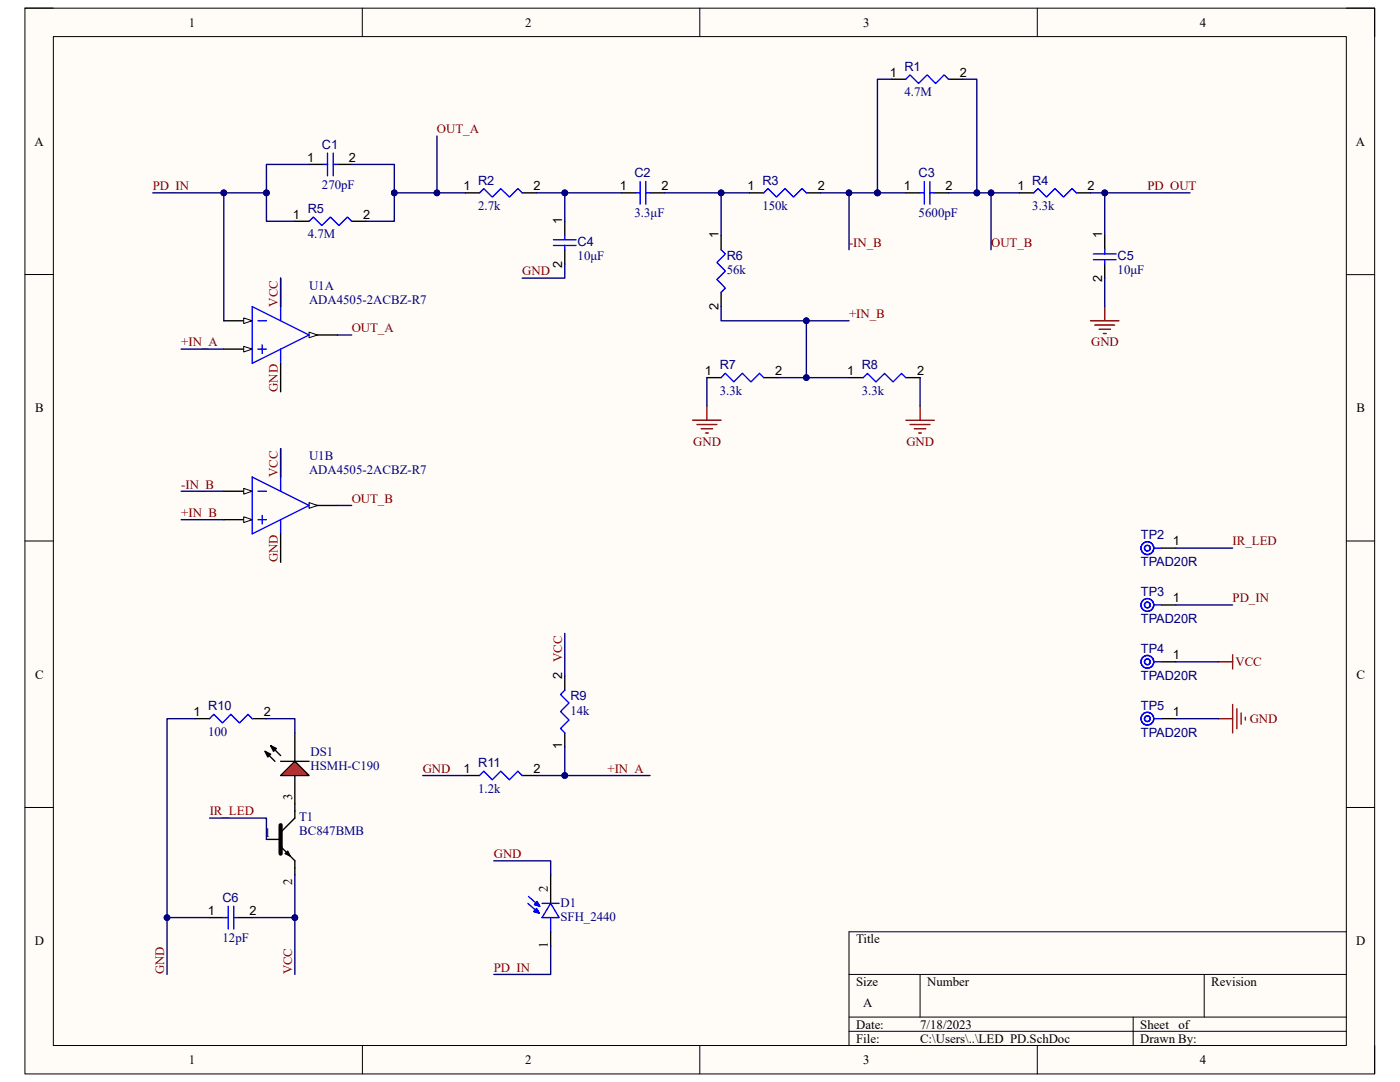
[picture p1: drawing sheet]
<svg xmlns="http://www.w3.org/2000/svg" width="279mm" height="216mm" viewBox="0 0 279 216" stroke-linecap="round" stroke-linejoin="round" font-family="sans-serif">
<path d="M5 1.6h269.3v212.7h-269.3z" fill="#fffcf8"/>
<path d="M5 1.6h269.3v212.7h-269.3z" fill="none" stroke="#000" stroke-width=".2"/>
<path d="M10.6 7.3h258.1v201.3h-258.1z" fill="#fffcf8"/>
<g fill="none" stroke="#000" stroke-width=".2">
<path d="M5 1.6h5.6M10.6 7.3h258.1v201.3h-258.1zM72.3 1.6v5.7M139.7 1.6v5.7M207 1.6v5.7M268.7 1.6h5.6v5.7M5 54.8h5.6M268.7 54.8h5.6M5 107.9h5.6M268.7 107.9h5.6M5 161.1h5.6M268.7 161.1h5.6"/>
<path d="M169.4 194.4h99.3M183.6 194.4v8.5M240.3 194.4v8.5M268.7 185.9h-99.3v22.7M72.3 208.6v5.7M139.7 208.6v5.7M169.4 202.9h99.3M169.4 205.8h99.3M207 208.6v5.7M226.1 202.9v5.7M274.3 208.6v5.7"/>
</g>
<path d="M61.7 66.8h5.7M92.9 154.7h2.8M104.2 154.7h2.8" fill="none" stroke="#000" stroke-width=".28"/>
<path d="M95.7 154.7l.9-.8 1.7 1.7 1.6-1.7 1.8 1.7 1.7-1.7 .8 .8" fill="none" stroke="#00f" stroke-width=".28"/>
<path d="M61.7 66.3l1.7 .5-1.7 .6z" fill="#f8fcff"/>
<path d="M61.7 66.3l1.7 .5-1.7 .6z" fill="none" stroke="#000" stroke-width=".2"/>
<path d="M44.7 64h5.6" fill="none" stroke="#000" stroke-width=".28"/>
<path d="M48.6 63.4l1.7 .6-1.7 .6z" fill="#f8fcff"/>
<path d="M48.6 63.4l1.7 .6-1.7 .6z" fill="none" stroke="#000" stroke-width=".2"/>
<path d="M44.7 69.7h5.6" fill="none" stroke="#000" stroke-width=".28"/>
<path d="M48.6 69.1l1.7 .6-1.7 .5z" fill="#f8fcff"/>
<path d="M48.6 69.1l1.7 .6-1.7 .5z" fill="none" stroke="#000" stroke-width=".2"/>
<path d="M50.3 61.2l11.4 5.6-11.4 5.7zM51.5 64h1.7M51.5 69.7h1.7M52.3 68.8v1.7M56 61.2v2.8M56 69.7v2.8M112.7 137.7l-.8 .9 1.7 1.7-1.7 1.7 1.7 1.7-1.7 1.7 .8 .8M41.8 143.4l.9-.9 1.7 1.8 1.7-1.8 1.7 1.8 1.7-1.8 .8 .9M44.7 183.1h.8M45.5 180.8v4.6M46.7 180.8v4.6M46.7 183.1h.8" fill="none" stroke="#00f" stroke-width=".28"/>
<path d="M56 55.5v5.7M56 72.5v5.7M112.7 134.9v2.8M39 143.4h2.8M50.3 143.4h2.9M58.8 146.2v5.7M58.8 154.7v5.7M112.7 146.2v2.9M41.8 183.1h2.9M47.5 183.1h2.8" fill="none" stroke="#000" stroke-width=".28"/>
<path d="M56 154.7l2.8-2.8 2.9 2.8z" fill="#f00"/>
<g fill="none" stroke="#000" stroke-width=".28">
<path d="M61.7 32.8h2.8M67.4 32.8h2.8M58.8 44.2h2.9M70.2 44.2h2.8M61.7 100.9h5.7M231.8 120.7h2.9M52.9 149.9l2 2M52.9 149.9l1.1 .6-.6 .5zM54 148.8l2 2M54 148.8l1.2 .6-.6 .5zM56 154.7l2.8-2.8 2.9 2.8zM56 151.9h5.7"/>
<path d="M53.2 167.5h2.8M56 168.9l2.8 2.8M58.8 160.4v2.8l-2.8 2.9M58.8 171.8v2.8M109.9 174.6v5.7M109.9 185.9v2.9"/>
</g>
<path d="M52.9 149.9l1.1 .6-.6 .5zM54 148.8l1.2 .6-.6 .5zM56.9 170.3l.5-.5 .6 1.1z" fill="#000"/>
<g fill="none" stroke="#00f" stroke-width=".28">
<path d="M64.5 32.8h.9M65.4 30.5v4.6M66.5 32.8h.9M66.5 30.5v4.6M61.7 44.2l.8-.9 1.7 1.7 1.7-1.7 1.7 1.7 1.7-1.7 .9 .9M230.4 120.7h1.4M105.5 178.9l2.2 2M105.3 180.3l2.3 1.9M107 181.5l.2 .2M107.1 180.1l.2 .2M107.4 181.8v.1h-.9l1.1 .3-.5-.9-.6 .6M107.5 180.4v.1h-.8l1 .4-.5-1-.5 .6"/>
<path d="M108.2 180.3h3.4M109.9 183.1v2.8M109.9 180.3l1.7 2.8h-3.4z"/>
<circle cx="229" cy="120.7" r=".57"/>
<circle cx="229" cy="120.7" r="1.27"/>
</g>
<path d="M56.9 170.3l.5-.5 .6 1.1z" fill="none" stroke="#000" stroke-width=".2"/>
<path d="M56 164.7v5.6" fill="none" stroke="#000" stroke-width=".85"/>
<path d="M61.7 100.3l1.7 .6-1.7 .5z" fill="#f8fcff"/>
<path d="M61.7 100.3l1.7 .6-1.7 .5z" fill="none" stroke="#000" stroke-width=".2"/>
<path d="M44.7 98h5.6" fill="none" stroke="#000" stroke-width=".28"/>
<path d="M48.6 97.5l1.7 .5-1.7 .6z" fill="#f8fcff"/>
<path d="M48.6 97.5l1.7 .5-1.7 .6z" fill="none" stroke="#000" stroke-width=".2"/>
<path d="M44.7 103.7h5.6" fill="none" stroke="#000" stroke-width=".28"/>
<path d="M48.6 103.1l1.7 .6-1.7 .6z" fill="#f8fcff"/>
<path d="M48.6 103.1l1.7 .6-1.7 .6z" fill="none" stroke="#000" stroke-width=".2"/>
<g fill="none" stroke="#00f" stroke-width=".28">
<path d="M180.8 15.8l.8-.9 1.7 1.8 1.7-1.8 1.7 1.8 1.7-1.8 .9 .9M95.7 38.5l.9-.9 1.7 1.7 1.6-1.7 1.8 1.7 1.7-1.7 .8 .9M126.9 38.5h.8M127.7 36.2v4.5M128.9 36.2v4.5M128.9 38.5h.8M152.4 38.5l.9-.9 1.7 1.7 1.7-1.7 1.7 1.7 1.7-1.7 .8 .9M183.6 38.5h.9M184.5 36.2v4.5M185.6 38.5h.9M185.6 36.2v4.5M206.3 38.5l.9-.9 1.7 1.7 1.6-1.7 1.8 1.7 1.7-1.7 .8 .9"/>
<path d="M110.4 49h4.6M110.4 47.8h4.6M112.7 47v.8M112.7 49v.8M143.9 49.8l.9 .9-1.7 1.7 1.7 1.7-1.7 1.7 1.7 1.7-.9 .8M218.2 50.7h4.5M218.2 51.8h4.5M220.5 49.8v.9M220.5 51.8v.9M143.9 75.4l.9-.9 1.7 1.7 1.7-1.7 1.7 1.7 1.7-1.7 .8 .9M172.3 75.4l.8-.9 1.7 1.7 1.7-1.7 1.7 1.7 1.7-1.7 .9 .9M50.3 95.2l11.4 5.7-11.4 5.6z"/>
<path d="M51.5 98h1.7M56 95.2v2.8M51.5 103.7h1.7M52.3 102.8v1.7M56 103.7v2.8M230.4 109.4h1.4M230.4 132.1h1.4M230.4 143.4h1.4"/>
<circle cx="229" cy="109.4" r="1.28"/>
<circle cx="229" cy="109.4" r=".57"/>
<circle cx="229" cy="132.1" r=".57"/>
<circle cx="229" cy="132.1" r="1.27"/>
<circle cx="229" cy="143.4" r=".57"/>
<circle cx="229" cy="143.4" r="1.27"/>
</g>
<g fill="none" stroke="#000" stroke-width=".28">
<path d="M177.9 15.8h2.9M189.3 15.8h2.8M92.9 38.5h2.8M104.2 38.5h2.8M124.1 38.5h2.8M129.7 38.5h2.9M149.6 38.5h2.8M160.9 38.5h2.9M180.8 38.5h2.8M186.5 38.5h2.8M203.5 38.5h2.8M214.8 38.5h2.8"/>
<path d="M112.7 44.2v2.8M112.7 49.8v2.9M143.9 47v2.8M143.9 58.3v2.9M220.5 47v2.8M220.5 52.7v2.8M141.1 75.4h2.8M152.4 75.4h2.9M169.4 75.4h2.9M180.8 75.4h2.8M56 89.5v5.7M56 106.5v5.7"/>
<path d="M231.8 109.4h2.9M231.8 132.1h2.9M231.8 143.4h2.9"/>
</g>
<g fill="none" stroke="#800000" stroke-width=".28">
<path d="M217.6 64h5.7M218.5 64.9h4M219.4 65.7h2.2M220.2 66.5h.6M220.5 61.2v2.8M138.2 83.8h5.7M139.1 84.7h4M139.9 85.6h2.3M140.8 86.4h.6M141.1 81v2.8M180.8 83.9h5.7M181.6 84.7h4"/>
<path d="M182.5 85.6h2.2M183.3 86.4h.6M183.6 81v2.9M243.2 132.1h2.8M246 130.6v2.9M243.2 143.4h2.8M246 140.6v5.6M246.8 141.4v4M247.7 142.3v2.2M248.5 143.1v.6"/>
</g>
<path d="M112.7 149.1v5.6h-5.7" fill="none" stroke="#000080" stroke-width=".28"/>
<circle cx="112.7" cy="154.7" r=".57" fill="#000080"/>
<circle cx="112.7" cy="154.7" r=".57" fill="none" stroke="#000080" stroke-width=".2"/>
<path d="M61.7 32.8h-8.5v11.4h5.6M53.2 143.4h5.6v2.8" fill="none" stroke="#000080" stroke-width=".28"/>
<circle cx="53.2" cy="38.5" r=".57" fill="#000080"/>
<circle cx="53.2" cy="38.5" r=".57" fill="none" stroke="#000080" stroke-width=".2"/>
<path d="M36.2 69.7h8.5M36.2 98h8.5M36.2 103.7h8.5M234.7 109.4h11.3M234.7 120.7h11.3M39 143.4h-5.7v39.7M98.6 171.8h11.3v2.8M109.9 188.8v5.6h-11.3" fill="none" stroke="#000080" stroke-width=".28"/>
<circle cx="33.3" cy="183.1" r=".56" fill="#000080"/>
<circle cx="33.3" cy="183.1" r=".56" fill="none" stroke="#000080" stroke-width=".2"/>
<path d="M112.7 126.4v8.5M84.4 154.7h8.5M112.7 154.7h17" fill="none" stroke="#000080" stroke-width=".28"/>
<circle cx="112.7" cy="154.7" r=".57" fill="#000080"/>
<circle cx="112.7" cy="154.7" r=".57" fill="none" stroke="#000080" stroke-width=".2"/>
<path d="M44.7 38.5v25.5" fill="none" stroke="#000080" stroke-width=".28"/>
<circle cx="44.7" cy="38.5" r=".57" fill="#000080"/>
<circle cx="44.7" cy="38.5" r=".57" fill="none" stroke="#000080" stroke-width=".2"/>
<path d="M107 38.5h17.1" fill="none" stroke="#000080" stroke-width=".28"/>
<circle cx="112.7" cy="38.5" r=".57" fill="#000080"/>
<circle cx="112.7" cy="38.5" r=".57" fill="none" stroke="#000080" stroke-width=".2"/>
<path d="M112.7 38.5v5.7" fill="none" stroke="#000080" stroke-width=".28"/>
<circle cx="112.7" cy="38.5" r=".57" fill="#000080"/>
<circle cx="112.7" cy="38.5" r=".57" fill="none" stroke="#000080" stroke-width=".2"/>
<path d="M132.6 38.5h17" fill="none" stroke="#000080" stroke-width=".28"/>
<circle cx="143.9" cy="38.5" r=".57" fill="#000080"/>
<circle cx="143.9" cy="38.5" r=".57" fill="none" stroke="#000080" stroke-width=".2"/>
<path d="M143.9 38.5v8.5" fill="none" stroke="#000080" stroke-width=".28"/>
<circle cx="143.9" cy="38.5" r=".57" fill="#000080"/>
<circle cx="143.9" cy="38.5" r=".57" fill="none" stroke="#000080" stroke-width=".2"/>
<path d="M143.9 61.2v2.8h17v11.4h-5.6" fill="none" stroke="#000080" stroke-width=".28"/>
<circle cx="160.9" cy="64" r=".56" fill="#000080"/>
<circle cx="160.9" cy="64" r=".56" fill="none" stroke="#000080" stroke-width=".2"/>
<circle cx="160.9" cy="75.3" r=".56" fill="#000080"/>
<circle cx="160.9" cy="75.3" r=".56" fill="none" stroke="#000080" stroke-width=".2"/>
<path d="M160.9 75.4h8.5" fill="none" stroke="#000080" stroke-width=".28"/>
<circle cx="160.9" cy="75.3" r=".56" fill="#000080"/>
<circle cx="160.9" cy="75.3" r=".56" fill="none" stroke="#000080" stroke-width=".2"/>
<path d="M217.6 38.5h2.9v8.5" fill="none" stroke="#000080" stroke-width=".28"/>
<circle cx="220.5" cy="38.5" r=".57" fill="#000080"/>
<circle cx="220.5" cy="38.5" r=".57" fill="none" stroke="#000080" stroke-width=".2"/>
<path d="M177.9 15.8h-2.8v22.7" fill="none" stroke="#000080" stroke-width=".28"/>
<circle cx="175.1" cy="38.5" r=".57" fill="#000080"/>
<circle cx="175.1" cy="38.5" r=".57" fill="none" stroke="#000080" stroke-width=".2"/>
<path d="M192.1 15.8h2.8v22.7" fill="none" stroke="#000080" stroke-width=".28"/>
<circle cx="195" cy="38.5" r=".57" fill="#000080"/>
<circle cx="195" cy="38.5" r=".57" fill="none" stroke="#000080" stroke-width=".2"/>
<path d="M160.9 64h8.5" fill="none" stroke="#000080" stroke-width=".28"/>
<circle cx="160.9" cy="64" r=".56" fill="#000080"/>
<circle cx="160.9" cy="64" r=".56" fill="none" stroke="#000080" stroke-width=".2"/>
<path d="M220.5 38.5h17" fill="none" stroke="#000080" stroke-width=".28"/>
<circle cx="220.5" cy="38.5" r=".57" fill="#000080"/>
<circle cx="220.5" cy="38.5" r=".57" fill="none" stroke="#000080" stroke-width=".2"/>
<path d="M175.1 38.5h5.7M112.7 52.7v2.8h-8.5" fill="none" stroke="#000080" stroke-width=".28"/>
<circle cx="175.1" cy="38.5" r=".57" fill="#000080"/>
<circle cx="175.1" cy="38.5" r=".57" fill="none" stroke="#000080" stroke-width=".2"/>
<path d="M189.3 38.5h5.6" fill="none" stroke="#000080" stroke-width=".28"/>
<circle cx="195" cy="38.5" r=".57" fill="#000080"/>
<circle cx="195" cy="38.5" r=".57" fill="none" stroke="#000080" stroke-width=".2"/>
<path d="M169.4 38.5v11.3" fill="none" stroke="#000080" stroke-width=".28"/>
<circle cx="169.4" cy="38.5" r=".57" fill="#000080"/>
<circle cx="169.4" cy="38.5" r=".57" fill="none" stroke="#000080" stroke-width=".2"/>
<path d="M163.8 38.5h11.3" fill="none" stroke="#000080" stroke-width=".28"/>
<circle cx="169.4" cy="38.5" r=".57" fill="#000080"/>
<circle cx="169.4" cy="38.5" r=".57" fill="none" stroke="#000080" stroke-width=".2"/>
<circle cx="175.1" cy="38.5" r=".57" fill="#000080"/>
<circle cx="175.1" cy="38.5" r=".57" fill="none" stroke="#000080" stroke-width=".2"/>
<path d="M234.7 132.1h8.5M234.7 143.4h8.5M41.8 163.2h11.4v4.3M58.8 174.6v8.5" fill="none" stroke="#000080" stroke-width=".28"/>
<circle cx="58.8" cy="183.1" r=".57" fill="#000080"/>
<circle cx="58.8" cy="183.1" r=".57" fill="none" stroke="#000080" stroke-width=".2"/>
<path d="M41.8 183.1h-8.5v11.3" fill="none" stroke="#000080" stroke-width=".28"/>
<circle cx="33.3" cy="183.1" r=".56" fill="#000080"/>
<circle cx="33.3" cy="183.1" r=".56" fill="none" stroke="#000080" stroke-width=".2"/>
<path d="M50.3 183.1h8.5v11.3" fill="none" stroke="#000080" stroke-width=".28"/>
<circle cx="58.8" cy="183.1" r=".57" fill="#000080"/>
<circle cx="58.8" cy="183.1" r=".57" fill="none" stroke="#000080" stroke-width=".2"/>
<path d="M87.2 27.1v11.4h-8.5" fill="none" stroke="#000080" stroke-width=".28"/>
<circle cx="78.7" cy="38.5" r=".57" fill="#000080"/>
<circle cx="78.7" cy="38.5" r=".57" fill="none" stroke="#000080" stroke-width=".2"/>
<circle cx="87.2" cy="38.5" r=".57" fill="#000080"/>
<circle cx="87.2" cy="38.5" r=".57" fill="none" stroke="#000080" stroke-width=".2"/>
<path d="M70.2 32.8h8.5v11.4h-5.7" fill="none" stroke="#000080" stroke-width=".28"/>
<circle cx="78.7" cy="38.5" r=".57" fill="#000080"/>
<circle cx="78.7" cy="38.5" r=".57" fill="none" stroke="#000080" stroke-width=".2"/>
<path d="M194.9 38.5h2.9v11.3" fill="none" stroke="#000080" stroke-width=".28"/>
<circle cx="195" cy="38.5" r=".57" fill="#000080"/>
<circle cx="195" cy="38.5" r=".57" fill="none" stroke="#000080" stroke-width=".2"/>
<circle cx="197.8" cy="38.5" r=".57" fill="#000080"/>
<circle cx="197.8" cy="38.5" r=".57" fill="none" stroke="#000080" stroke-width=".2"/>
<path d="M87.2 38.5h5.7" fill="none" stroke="#000080" stroke-width=".28"/>
<circle cx="87.2" cy="38.5" r=".57" fill="#000080"/>
<circle cx="87.2" cy="38.5" r=".57" fill="none" stroke="#000080" stroke-width=".2"/>
<path d="M197.8 38.5h5.7" fill="none" stroke="#000080" stroke-width=".28"/>
<circle cx="197.8" cy="38.5" r=".57" fill="#000080"/>
<circle cx="197.8" cy="38.5" r=".57" fill="none" stroke="#000080" stroke-width=".2"/>
<path d="M30.5 38.5h22.7M56 55.5v5.7M67.4 66.8h2.8M67.4 100.9h2.8" fill="none" stroke="#000080" stroke-width=".28"/>
<circle cx="53.2" cy="38.5" r=".57" fill="#000080"/>
<circle cx="53.2" cy="38.5" r=".57" fill="none" stroke="#000080" stroke-width=".2"/>
<circle cx="44.7" cy="38.5" r=".57" fill="#000080"/>
<circle cx="44.7" cy="38.5" r=".57" fill="none" stroke="#000080" stroke-width=".2"/>
<path d="M220.5 55.5v5.7M141.1 75.4v5.6M183.6 75.4v5.6M56 89.5v5.7" fill="none" stroke="#000080" stroke-width=".28"/>
<g font-size="2.6">
<text x="37.7" y="5.3">1</text>
<text x="104.8" y="5.3">2</text>
<text x="172.3" y="5.3">3</text>
<text x="239.5" y="5.3">4</text>
<text x="6.9" y="29.1">A</text>
<text x="270.6" y="29.1">A</text>
<text x="7" y="82.3">B</text>
<text x="270.7" y="82.3">B</text>
<text x="7" y="135.4">C</text>
<text x="270.7" y="135.4">C</text>
<text x="58.3" y="159.6" transform="rotate(-90 58.3 159.6)">3</text>
<text x="52.8" y="167">1</text>
<text x="58.3" y="176.6" transform="rotate(-90 58.3 176.6)">2</text>
<text x="109.3" y="178" transform="rotate(-90 109.3 178)">2</text>
<text x="6.9" y="188.6">D</text>
<text x="109.3" y="189.2" transform="rotate(-90 109.3 189.2)">1</text>
<text x="170.9" y="188.2">Title</text>
<text x="270.6" y="188.6">D</text>
<text x="170.9" y="196.7">Size</text>
<text x="185" y="196.7">Number</text>
<text x="241.7" y="196.7">Revision</text>
<text x="172.3" y="201">A</text>
<text x="170.9" y="205.2">Date:</text>
<text x="170.9" y="208.1">File:</text>
<text x="183.6" y="208.1">C:\Users\..\LED_PD.SchDoc</text>
<text x="183.6" y="205.2">7/18/2023</text>
<text x="227.6" y="208.1">Drawn By:</text>
<text x="227.6" y="205.2">Sheet</text>
<text x="235.2" y="205.2">of</text>
<text x="37.7" y="212.3">1</text>
<text x="104.8" y="212.3">2</text>
<text x="172.3" y="212.3">3</text>
<text x="239.5" y="212.3">4</text>
</g>
<g font-size="2.6" fill="#000080">
<text x="180.5" y="19.2">4.7M</text>
<text x="64.2" y="37.7">270pF</text>
<text x="95.4" y="41.9">2.7k</text>
<text x="152.1" y="41.9">150k</text>
<text x="206" y="41.9">3.3k</text>
<text x="61.4" y="47.6">4.7M</text>
<text x="126.6" y="43.3">3.3μF</text>
<text x="183.3" y="43.3">5600pF</text>
<text x="115.3" y="51.8">10μF</text>
<text x="61.7" y="57.8">U1A</text>
<text x="145.1" y="54.7">56k</text>
<text x="223" y="54.7">10μF</text>
<text x="61.7" y="60.6">ADA4505-2ACBZ-R7</text>
<text x="143.6" y="78.8">3.3k</text>
<text x="172" y="78.8">3.3k</text>
<text x="61.7" y="91.8">U1B</text>
<text x="61.7" y="94.7">ADA4505-2ACBZ-R7</text>
<text x="113.9" y="142.6">14k</text>
<text x="41.6" y="146.8">100</text>
<text x="62" y="150.8">DS1</text>
<text x="62" y="153.6">HSMH-C190</text>
<text x="95.4" y="158.2">1.2k</text>
<text x="59.7" y="163.8">T1</text>
<text x="59.7" y="166.7">BC847BMB</text>
<text x="111.9" y="180.9">D1</text>
<text x="111.9" y="183.7">SFH_2440</text>
<text x="44.4" y="187.9">12pF</text>
</g>
<g font-size="2.6" fill="#800000">
<text x="87.2" y="26.6">OUT_A</text>
<text x="30.5" y="37.9">PD_IN</text>
<text x="229" y="37.9">PD_OUT</text>
<text x="169.4" y="49.3">-IN_B</text>
<text x="197.8" y="49.3">OUT_B</text>
<text x="104.2" y="54.9">GND</text>
<text x="55.5" y="61.2" transform="rotate(-90 55.5 61.2)">VCC</text>
<text x="169.4" y="63.5">+IN_B</text>
<text x="36.2" y="69.1">+IN_A</text>
<text x="70.2" y="66.3">OUT_A</text>
<text x="217.8" y="69.1">GND</text>
<text x="55.5" y="78.2" transform="rotate(-90 55.5 78.2)">GND</text>
<text x="138.4" y="89">GND</text>
<text x="180.9" y="89">GND</text>
<text x="55.5" y="95.2" transform="rotate(-90 55.5 95.2)">VCC</text>
<text x="36.2" y="97.5">-IN_B</text>
<text x="70.2" y="100.3">OUT_B</text>
<text x="36.2" y="103.2">+IN_B</text>
<text x="55.5" y="112.2" transform="rotate(-90 55.5 112.2)">GND</text>
<text x="246" y="108.8">IR_LED</text>
<text x="246" y="120.2">PD_IN</text>
<text x="112.2" y="132.1" transform="rotate(-90 112.2 132.1)">VCC</text>
<text x="246.6" y="132.9">VCC</text>
<text x="249.4" y="144.3">GND</text>
<text x="84.4" y="154.2">GND</text>
<text x="121.2" y="154.2">+IN_A</text>
<text x="41.8" y="162.7">IR_LED</text>
<text x="98.6" y="171.2">GND</text>
<text x="32.8" y="194.4" transform="rotate(-90 32.8 194.4)">GND</text>
<text x="58.3" y="194.4" transform="rotate(-90 58.3 194.4)">VCC</text>
<text x="98.6" y="193.9">PD_IN</text>
</g>
<g font-size="2.5">
<text x="177.6" y="15.3">1</text>
<text x="191.6" y="15.3">2</text>
<text x="61.3" y="32.3">1</text>
<text x="69.6" y="32.3">2</text>
<text x="92.5" y="38">1</text>
<text x="106.5" y="38">2</text>
<text x="123.7" y="38">1</text>
<text x="132" y="38">2</text>
<text x="149.2" y="38">1</text>
<text x="163.2" y="38">2</text>
<text x="180.4" y="38">1</text>
<text x="188.7" y="38">2</text>
<text x="203.1" y="38">1</text>
<text x="217.1" y="38">2</text>
<text x="58.5" y="43.6">1</text>
<text x="72.5" y="43.6">2</text>
<text x="112.2" y="44.7" transform="rotate(-90 112.2 44.7)">1</text>
<text x="143.4" y="47.6" transform="rotate(-90 143.4 47.6)">1</text>
<text x="219.9" y="47.6" transform="rotate(-90 219.9 47.6)">1</text>
<text x="112.2" y="53.4" transform="rotate(-90 112.2 53.4)">2</text>
<text x="219.9" y="56.2" transform="rotate(-90 219.9 56.2)">2</text>
<text x="143.4" y="61.9" transform="rotate(-90 143.4 61.9)">2</text>
<text x="140.7" y="74.8">1</text>
<text x="154.7" y="74.8">2</text>
<text x="169.1" y="74.8">1</text>
<text x="183" y="74.8">2</text>
<text x="234.1" y="108.8">1</text>
<text x="234.1" y="120.2">1</text>
<text x="234.1" y="131.5">1</text>
<text x="112.2" y="135.5" transform="rotate(-90 112.2 135.5)">2</text>
<text x="38.6" y="142.9">1</text>
<text x="52.6" y="142.9">2</text>
<text x="234.1" y="142.9">1</text>
<text x="112.2" y="149.5" transform="rotate(-90 112.2 149.5)">1</text>
<text x="92.5" y="154.2">1</text>
<text x="106.5" y="154.2">2</text>
<text x="41.5" y="182.6">1</text>
<text x="49.8" y="182.6">2</text>
</g>
<g font-size="2.5" fill="#000080">
<text x="180.5" y="14.1">R1</text>
<text x="64.2" y="29.7">C1</text>
<text x="126.6" y="35.4">C2</text>
<text x="183.3" y="35.4">C3</text>
<text x="95.4" y="36.8">R2</text>
<text x="152.1" y="36.8">R3</text>
<text x="206" y="36.8">R4</text>
<text x="61.4" y="42.5">R5</text>
<text x="115.3" y="49">C4</text>
<text x="145.1" y="51.9">R6</text>
<text x="223" y="51.9">C5</text>
<text x="143.6" y="73.7">R7</text>
<text x="172" y="73.7">R8</text>
<text x="227.7" y="107.6">TP2</text>
<text x="227.7" y="113">TPAD20R</text>
<text x="227.7" y="118.9">TP3</text>
<text x="227.7" y="124.3">TPAD20R</text>
<text x="227.7" y="130.3">TP4</text>
<text x="227.7" y="135.6">TPAD20R</text>
<text x="41.6" y="141.7">R10</text>
<text x="113.9" y="139.8">R9</text>
<text x="227.7" y="141.6">TP5</text>
<text x="227.7" y="147">TPAD20R</text>
<text x="95.4" y="153.1">R11</text>
<text x="44.4" y="180">C6</text>
</g>
</svg>
